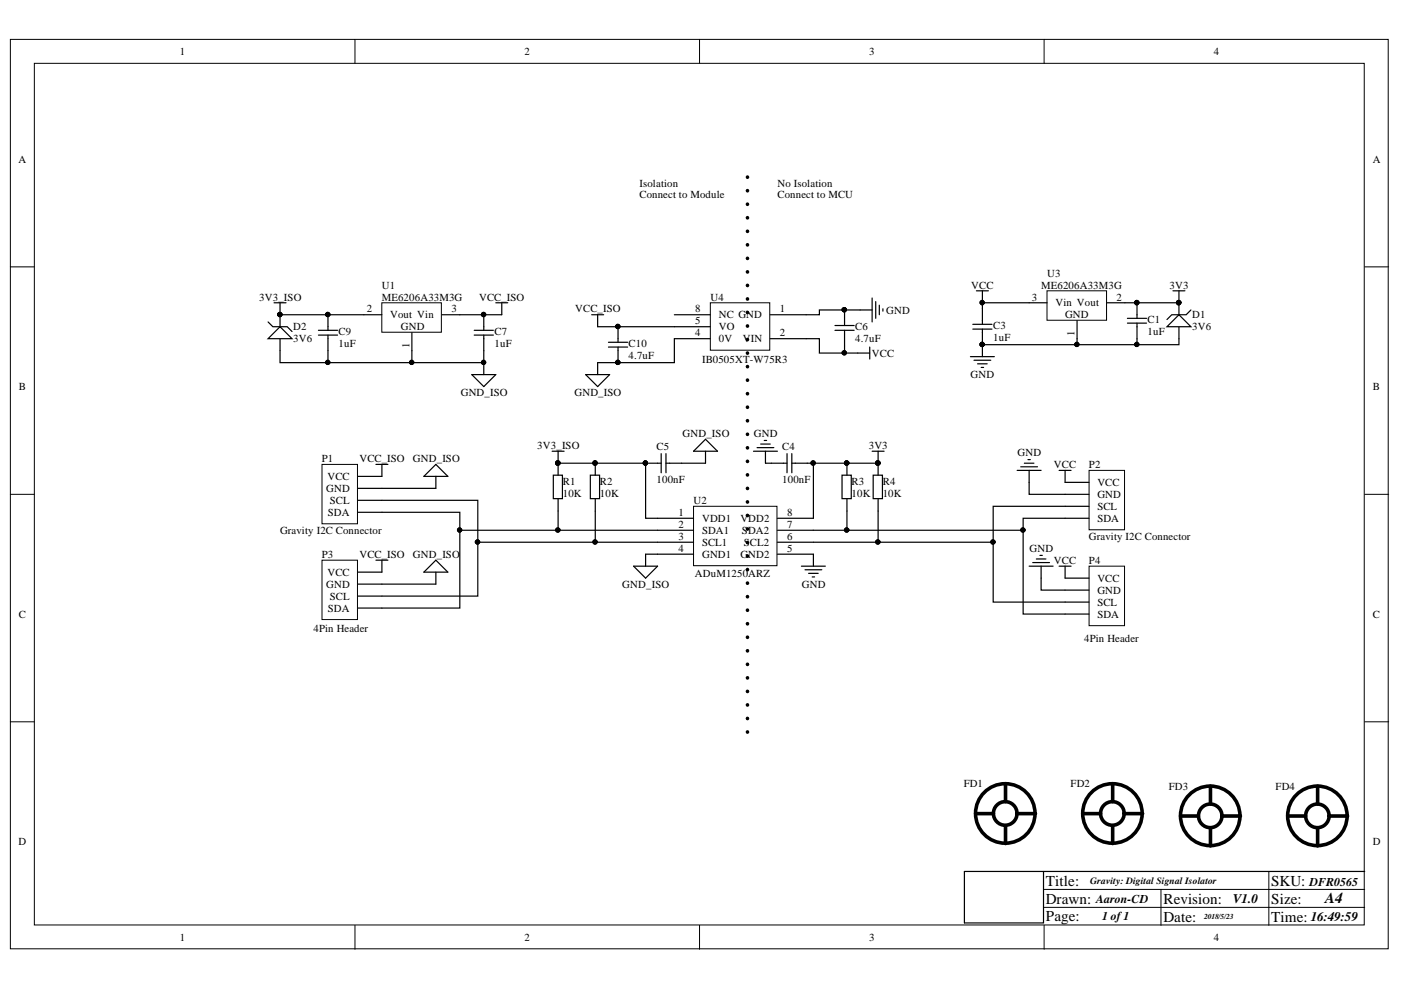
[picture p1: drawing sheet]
<svg xmlns="http://www.w3.org/2000/svg" width="297mm" height="210mm" viewBox="0 0 297 210" stroke-linecap="round" stroke-linejoin="round" font-family="sans-serif">
<g fill="#fff" stroke="#000" stroke-width=".21">
<path d="M2.2 8.4h292.1v192.8h-292.1z"/>
<path d="M7.3 13.4h281.9v182.7h-281.9z"/>
</g>
<g fill="none" stroke="#000" stroke-width=".21">
<path d="M75.3 8.4v5M148.3 8.4v5M221.4 8.4v5M2.2 56.6h5.1M289.3 56.6h5.1M2.2 104.8h5.1M289.3 104.8h5.1M2.2 153h5.1M289.3 153h5.1M75.3 196.2v5.1M148.3 196.2v5.1M221.2 192.4h68.1"/>
<path d="M221.2 188.6h68.1M221.4 196.2v5.1M246.1 188.6v7.6M269 184.8v11.4"/>
</g>
<path d="M221.2 184.8v10.9h-16.7v-10.9h84.8" fill="none" stroke="#000" stroke-width=".25"/>
<path d="M147 107.3h17.7v12.6h-17.7z" fill="#fff" stroke="#000" stroke-width=".21"/>
<g fill="none" stroke="#000" stroke-width=".25">
<path d="M118.3 98.2v2.5M126.2 98.2v2.5M136.9 98.2h3.3M140.2 96.2v4M141.2 98.2h3.3M141.2 96.2v4M179.6 98.2v2.5M184.9 95.7h2.5M186.2 95.7v5M117.3 100.7h1.9v5h-1.9zM118.3 105.8v2.6M125.2 100.7h1.9v5h-1.9z"/>
<path d="M126.2 105.8v2.6M139.4 109.9h7.6M139.4 112.4h7.6M139.4 115h7.6M139.4 117.5h7.6M164.8 109.9h7.7M164.8 112.4h7.7M164.8 115h7.7M164.8 117.5h7.7M178.5 100.7h2v5h-2zM179.6 105.8v2.6M185.1 100.7h2v5h-2z"/>
<path d="M186.2 105.8v2.6"/>
</g>
<g fill="#000" stroke="#000" stroke-width=".21">
<circle cx="118.3" cy="98.2" r=".47"/>
<circle cx="126.1" cy="98.2" r=".46"/>
<circle cx="136.8" cy="98.2" r=".46"/>
<circle cx="179.5" cy="98.2" r=".47"/>
<circle cx="186.1" cy="98.2" r=".47"/>
</g>
<path d="M150.6 64.2h12.6v10h-12.6z" fill="#fff" stroke="#000" stroke-width=".21"/>
<g fill="none" stroke="#000" stroke-width=".25">
<path d="M125.4 66.7h2.6M126.7 66.7v2.6M129 73.6h4.1M129 72.6h4.1M131 69.3v3.3M131 73.6v3.3M143 66.7h7.6M143 71.8h7.6M143 69.3h7.6M163.3 66.7h7.6M163.3 71.8h7.6M177 69h4.1"/>
<path d="M177 70h4.1M179.1 65.7v3.3M179.1 70v3.3"/>
</g>
<g fill="#000" stroke="#000" stroke-width=".21">
<circle cx="131" cy="69.2" r=".46"/>
<circle cx="131" cy="76.8" r=".46"/>
<circle cx="179" cy="65.7" r=".46"/>
</g>
<path d="M230.9 99.7h7.5v12.6h-7.5z" fill="#fff" stroke="#000" stroke-width=".21"/>
<path d="M225.8 109.9h5.1M225.8 107.3h5.1M225.8 104.8h5.1M225.8 102.3h5.1" fill="none" stroke="#000" stroke-width=".25"/>
<path d="M68.3 98.5h7.5v12.6h-7.5z" fill="#fff" stroke="#000" stroke-width=".21"/>
<g fill="none" stroke="#000" stroke-width=".25">
<path d="M206.3 68.8h4M206.3 69.8h4M208.3 65.5v3.3M208.3 69.8v3.3M239 67.5h4.1M239 68.5h4.1M241.1 64.2v3.3M241.1 68.5v3.3M250 64.2v2.5M250 69.3v2.5M224.5 99.7h2.6M225.8 99.7v2.6"/>
<path d="M75.9 108.6h5.1M75.9 106.1h5.1M75.9 103.5h5.1M75.9 101h5.1"/>
</g>
<g fill="#000" stroke="#000" stroke-width=".21">
<circle cx="208.2" cy="73" r=".46"/>
<circle cx="241" cy="64.2" r=".46"/>
<circle cx="249.9" cy="64.2" r=".47"/>
</g>
<path d="M247.4 69.3l2.6-2.6 2.5 2.6z" fill="#fff"/>
<path d="M247.4 69.3l2.6-2.6 2.5 2.6zM252.5 65.7l-1 1h-3.1l-1 1" fill="none" stroke="#000" stroke-width=".25"/>
<circle cx="249.9" cy="64.2" r=".47" fill="#000" stroke="#000" stroke-width=".21"/>
<path d="M68.3 118.8h7.5v12.6h-7.5z" fill="#fff" stroke="#000" stroke-width=".21"/>
<path d="M75.9 128.9h5.1M75.9 126.4h5.1M75.9 123.8h5.1M75.9 121.3h5.1" fill="none" stroke="#000" stroke-width=".25"/>
<path d="M230.9 120h7.5v12.7h-7.5z" fill="#fff" stroke="#000" stroke-width=".21"/>
<g fill="none" stroke="#000" stroke-width=".25">
<path d="M59.4 66.7v2.6M59.4 71.8v2.5M67.5 70h4.1M67.5 71h4.1M69.5 66.7v3.3M69.5 71v3.3M100.5 70h4.1M100.5 71h4.1M102.6 66.7v3.3M102.6 71v3.3M225.8 130.2h5.1M225.8 127.7h5.1"/>
<path d="M225.8 125.1h5.1M225.8 122.6h5.1"/>
</g>
<g fill="#000" stroke="#000" stroke-width=".21">
<circle cx="59.3" cy="66.7" r=".46"/>
<circle cx="69.5" cy="66.7" r=".46"/>
<circle cx="102.5" cy="66.7" r=".46"/>
</g>
<path d="M56.8 71.8l2.6-2.5 2.5 2.5z" fill="#fff"/>
<g fill="none" stroke="#000" stroke-width=".25">
<path d="M56.8 71.8l2.6-2.5 2.5 2.5zM56.8 68.3l1 1h3.1l1 1M124.2 79.4h5.1l-2.6 2.6zM126.7 76.9v2.5M181.9 74.9h2.5M182.4 65.7h2.5M184.4 73.6v2.5M184.9 63.2v5.1M185.7 63.9v3.6M186.4 64.7v2M187.2 65.5v.5M205.7 75.6h5.1"/>
<path d="M206.5 76.4h3.6M207 61.7h2.6M207.3 77.1h2M208 77.9h.5M208.3 61.7v2.5M208.3 73.1v2.5M163.6 98.2h3.3M166.9 96.2v4M167.9 98.2h3.3M167.9 96.2v4M215.7 99.7h5M216.4 99h3.6"/>
<path d="M217.2 98.2h2M217.9 97.4h.5M218.2 99.7v2.6M172.5 117.5v2.5M219 119.3h3.5M219.7 118.5h2.1M220.5 117.8h.5M169.9 120h5.1M170.7 120.8h3.5M171.4 121.6h2.1M172.2 122.3h.5M218.2 120h5.1"/>
<path d="M220.7 120v2.6M224.5 120h2.6M225.8 120v2.6"/>
</g>
<g fill="#000" stroke="#000" stroke-width=".21">
<circle cx="59.3" cy="66.7" r=".46"/>
<circle cx="208.2" cy="64.2" r=".46"/>
<circle cx="208.2" cy="73" r=".46"/>
</g>
<g fill="none" stroke="#000" stroke-width=".76">
<path d="M206.8 172.5h3.8M213.2 166.2v3.8M213.2 175v3.9M215.7 172.5h3.8M229.6 172.5h3.8M235.9 166.2v3.8M235.9 175v3.9M238.4 172.5h3.9M250.3 173h3.8M256.6 166.7v3.8M256.6 175.6v3.8M259.2 173h3.8"/>
<path d="M273 173h3.8M279.4 166.7v3.8M279.4 175.6v3.8M281.9 173h3.8"/>
<circle cx="213.1" cy="172.5" r="2.5"/>
<circle cx="213.1" cy="172.5" r="6.3"/>
<circle cx="235.8" cy="172.5" r="2.5"/>
<circle cx="235.9" cy="172.5" r="6.3"/>
<circle cx="256.6" cy="173" r="2.5"/>
<circle cx="256.6" cy="173" r="6.3"/>
<circle cx="279.3" cy="173" r="2.5"/>
<circle cx="279.3" cy="173" r="6.3"/>
</g>
<path d="M158.5 37.5v118.1" fill="none" stroke="#000" stroke-width=".76" stroke-dasharray="0 2.8"/>
<path d="M222 61.7h12.6v6.2h-12.6z" fill="#fff" stroke="#000" stroke-width=".21"/>
<path d="M218.2 64.2h3.8M228.4 68v3.8M234.7 64.2h3.8M248.7 61.7h2.5M250 61.7v2.5" fill="none" stroke="#000" stroke-width=".25"/>
<circle cx="249.9" cy="64.2" r=".47" fill="#000" stroke="#000" stroke-width=".21"/>
<path d="M80.9 64.2h12.7v6.2h-12.7z" fill="#fff" stroke="#000" stroke-width=".21"/>
<g fill="none" stroke="#000" stroke-width=".25">
<path d="M58.1 64.2h2.5M59.4 64.2v2.5h21.6M59.4 74.3v2.6h10.1M69.5 74.3v2.6h17.8M87.3 70.5v6.4h15.3v-2.6M100 79.4h5.1l-2.5 2.6zM102.6 76.9v2.5M105.1 64.2h2.6M106.4 64.2v2.5h-12.7M126.7 69.3h16.3M143 71.8v5.1h-16.3M170.9 71.8h2.8v3.1h5.4v-1.6"/>
<path d="M179.1 74.9h2.8M182.4 65.7h-8.7v1h-2.8M218.2 64.2h-9.9v1.3M228.4 71.8v1.3h-20.1M238.5 64.2h11.5M241.1 71.8v1.3M250 71.8v1.3h-21.6M79.7 98.5h2.5M81 98.5v2.5M117.1 95.7h2.5M118.3 95.7v2.5h18.6v11.7h2.5M147 95.7l2.6-2.6 2.5 2.6z"/>
<path d="M149.6 95.7v2.5h-5.1M159.7 95.7h5.1M160.5 94.9h3.6M161.3 94.1h2M162 93.4h.5M162.3 95.7v2.5h1.3M171.2 98.2h1.3M186.2 98.2h-13.7v11.7M79.7 118.8h2.5M81 106.1h20.3v8.9h24.9M81 108.6h16.5v3.8h20.8M81 118.8v2.5"/>
<path d="M89.9 101l2.5-2.5 2.6 2.5zM92.4 101v2.5h-11.4M97.5 112.4v16.5h-16.5M101.3 115v11.4h-20.3M118.3 108.4v4h21.1M126.2 108.4v6.6h13.2M139.4 117.5h-2.5v2.5M179.6 108.4v4h-7.1M179.6 112.4h37.3v17.8h8.9M186.2 108.4v6.6h-13.7M210.6 115v12.7h15.2M218.2 102.3v2.5h7.6"/>
<path d="M225.8 107.3h-15.2v7.7h-24.4M225.8 109.9h-8.9v2.5M89.9 121.3l2.5-2.5 2.6 2.5zM92.4 121.3v2.5h-11.4M134.3 120h5.1l-2.5 2.6zM220.7 122.6v2.5h5.1"/>
</g>
<g fill="#000" stroke="#000" stroke-width=".21">
<circle cx="59.3" cy="66.7" r=".46"/>
<circle cx="69.5" cy="66.7" r=".46"/>
<circle cx="69.5" cy="76.8" r=".46"/>
<circle cx="87.3" cy="76.8" r=".46"/>
<circle cx="102.5" cy="66.7" r=".46"/>
<circle cx="102.5" cy="76.8" r=".46"/>
<circle cx="131" cy="69.2" r=".46"/>
<circle cx="131" cy="76.8" r=".46"/>
<circle cx="179" cy="74.8" r=".46"/>
<circle cx="179" cy="65.7" r=".46"/>
<circle cx="208.2" cy="64.2" r=".46"/>
<circle cx="208.2" cy="73" r=".46"/>
<circle cx="228.3" cy="73" r=".46"/>
<circle cx="241" cy="64.2" r=".46"/>
<circle cx="241" cy="73" r=".46"/>
<circle cx="249.9" cy="64.2" r=".47"/>
<circle cx="118.3" cy="98.2" r=".47"/>
<circle cx="126.1" cy="98.2" r=".46"/>
<circle cx="136.8" cy="98.2" r=".46"/>
<circle cx="172.4" cy="98.2" r=".47"/>
<circle cx="179.5" cy="98.2" r=".47"/>
<circle cx="186.1" cy="98.2" r=".47"/>
<circle cx="97.4" cy="112.4" r=".46"/>
<circle cx="101.2" cy="114.9" r=".46"/>
<circle cx="118.3" cy="112.4" r=".46"/>
<circle cx="126.2" cy="114.9" r=".46"/>
<circle cx="179.5" cy="112.4" r=".46"/>
<circle cx="186.1" cy="114.9" r=".46"/>
<circle cx="210.5" cy="114.9" r=".46"/>
<circle cx="216.9" cy="112.4" r=".46"/>
</g>
<g font-size="3.2">
<text x="221.7" y="187.9">Title:</text>
<text x="221.7" y="191.7">Drawn:</text>
<text x="246.7" y="191.7">Revision:</text>
<text x="269.5" y="187.9">SKU:</text>
<text x="269.5" y="191.7">Size:</text>
<text x="280.9" y="191.5">A4</text>
<text x="221.7" y="195.3">Page:</text>
<text x="246.7" y="195.5">Date:</text>
<text x="269.5" y="195.5">Time:</text>
</g>
<g font-size="2.8">
<text x="261.4" y="191.6">V1.0</text>
<text x="277.9" y="195.2">16:49:59</text>
</g>
<g font-size="2.5">
<text x="232.4" y="191.6">Aaron-CD</text>
<text x="277.6" y="187.8">DFR0565</text>
<text x="233.7" y="195.1">1 of1</text>
</g>
<g font-size="2.3">
<text x="38.1" y="11.7">1</text>
<text x="111.2" y="11.7">2</text>
<text x="184.3" y="11.7">3</text>
<text x="257.4" y="11.7">4</text>
<text x="3.9" y="34.5">A</text>
<text x="291.1" y="34.5">A</text>
<text x="135.6" y="39.5">Isolation</text>
<text x="164.8" y="39.5">No Isolation</text>
<text x="135.6" y="42.1">Connect to Module</text>
<text x="164.8" y="42.1">Connect to MCU</text>
<text x="222" y="58.6">U3</text>
<text x="55" y="63.7">3V3_ISO</text>
<text x="80.9" y="63.7">ME6206A33M3G</text>
<text x="80.9" y="61.2">U1</text>
<text x="101.6" y="63.7">VCC_ISO</text>
<text x="150.6" y="63.7">U4</text>
<text x="205.9" y="61.2">VCC</text>
<text x="218.8" y="63.7">3</text>
<text x="220.7" y="61.2">ME6206A33M3G</text>
<text x="223.8" y="65">Vin Vout</text>
<text x="236.7" y="63.7">2</text>
<text x="248" y="61.2">3V3</text>
<text x="62.2" y="70.1">D2</text>
<text x="71.8" y="71.1">C9</text>
<text x="77.8" y="66.2">2</text>
<text x="82.7" y="67.5">Vout Vin</text>
<text x="85" y="70.1">GND</text>
<text x="95.7" y="66.2">3</text>
<text x="104.9" y="71.1">C7</text>
<text x="122" y="66.2">VCC_ISO</text>
<text x="147.4" y="71.3">4</text>
<text x="147.4" y="68.8">5</text>
<text x="147.4" y="66.2">8</text>
<text x="152.4" y="70.1">VO</text>
<text x="152.4" y="67.5">NC GND</text>
<text x="165.3" y="66.2">1</text>
<text x="165.3" y="71.3">2</text>
<text x="181.3" y="70.1">C6</text>
<text x="187.9" y="66.5">GND</text>
<text x="210.6" y="69.8">C3</text>
<text x="225.8" y="67.5">GND</text>
<text x="227.8" y="71.1" transform="rotate(-90 227.8 71.1)">1</text>
<text x="243.3" y="71.1">1uF</text>
<text x="243.3" y="68.5">C1</text>
<text x="252.8" y="70.1">3V6</text>
<text x="252.8" y="67.5">D1</text>
<text x="62.2" y="72.6">3V6</text>
<text x="71.8" y="73.6">1uF</text>
<text x="86.9" y="73.7" transform="rotate(-90 86.9 73.7)">1</text>
<text x="104.9" y="73.6">1uF</text>
<text x="133.3" y="76.1">4.7uF</text>
<text x="133.3" y="73.6">C10</text>
<text x="148.8" y="76.9">IB0505XT</text>
<text x="152.4" y="72.6">0V</text>
<text x="157.5" y="72.6">V</text>
<text x="159" y="76.9">-W75R3</text>
<text x="159.2" y="72.6">IN</text>
<text x="181.3" y="72.6">4.7uF</text>
<text x="184.9" y="75.6">VCC</text>
<text x="210.6" y="72.3">1uF</text>
<text x="4" y="82.7">B</text>
<text x="97.7" y="84">GND_ISO</text>
<text x="121.8" y="84">GND_ISO</text>
<text x="205.8" y="80.2">GND</text>
<text x="291.1" y="82.7">B</text>
<text x="113.9" y="95.1">3V3_ISO</text>
<text x="139.2" y="95.4">C5</text>
<text x="144.7" y="92.6">GND_ISO</text>
<text x="159.8" y="92.6">GND</text>
<text x="165.8" y="95.4">C4</text>
<text x="184.2" y="95.1">3V3</text>
<text x="68.2" y="97.9">P1</text>
<text x="69.4" y="101.7">VCC</text>
<text x="76.2" y="97.9">VCC_ISO</text>
<text x="87.5" y="97.9">GND_ISO</text>
<text x="215.7" y="96.7">GND</text>
<text x="223.4" y="99.2">VCC</text>
<text x="230.9" y="99.2">P2</text>
<text x="69.2" y="104.4">GND</text>
<text x="69.9" y="106.9">SCL</text>
<text x="119.3" y="105.4">10K</text>
<text x="119.3" y="102.7">R1</text>
<text x="127.2" y="105.4">10K</text>
<text x="127.2" y="102.7">R2</text>
<text x="139.2" y="102.5">100nF</text>
<text x="147.1" y="106.9">U2</text>
<text x="165.8" y="102.5">100nF</text>
<text x="180.6" y="105.4">10K</text>
<text x="180.6" y="102.7">R3</text>
<text x="187.2" y="105.4">10K</text>
<text x="187.2" y="102.7">R4</text>
<text x="232.7" y="105.6">GND</text>
<text x="232.7" y="103">VCC</text>
<text x="59.4" y="113.2">Gravity I2C Connector</text>
<text x="69.5" y="109.4">SDA</text>
<text x="143.9" y="109.4">1</text>
<text x="143.9" y="112">2</text>
<text x="148.8" y="110.7">VDD1</text>
<text x="148.8" y="113.2">SDA1</text>
<text x="157" y="110.7">V</text>
<text x="157.3" y="113.2">SDA2</text>
<text x="158.7" y="110.7">DD2</text>
<text x="166.9" y="112">7</text>
<text x="166.9" y="109.4">8</text>
<text x="232.7" y="110.7">SDA</text>
<text x="232.7" y="108.2">SCL</text>
<text x="68.2" y="118.3">P3</text>
<text x="76.2" y="118.3">VCC_ISO</text>
<text x="87.5" y="118.3">GND_ISO</text>
<text x="143.9" y="114.5">3</text>
<text x="143.9" y="117">4</text>
<text x="148.8" y="115.8">SCL1</text>
<text x="148.8" y="118.3">GND1</text>
<text x="157" y="118.3">G</text>
<text x="157.7" y="115.8">SCL2</text>
<text x="158.7" y="118.3">ND2</text>
<text x="166.9" y="117">5</text>
<text x="166.9" y="114.5">6</text>
<text x="218.3" y="117">GND</text>
<text x="223.4" y="119.6">VCC</text>
<text x="230.9" y="114.5">Gravity I2C Connector</text>
<text x="230.9" y="119.6">P4</text>
<text x="69.2" y="124.6">GND</text>
<text x="69.4" y="122.1">VCC</text>
<text x="131.9" y="124.6">GND_ISO</text>
<text x="147.3" y="122.4">ADuM1250</text>
<text x="158.6" y="122.4">ARZ</text>
<text x="170" y="124.6">GND</text>
<text x="232.7" y="125.9">GND</text>
<text x="232.7" y="123.4">VCC</text>
<text x="4" y="131">C</text>
<text x="69.5" y="129.7">SDA</text>
<text x="69.9" y="127.2">SCL</text>
<text x="232.7" y="131">SDA</text>
<text x="232.7" y="128.4">SCL</text>
<text x="291.1" y="131">C</text>
<text x="66.5" y="134">4Pin Header</text>
<text x="229.9" y="136">4Pin Header</text>
<text x="204.3" y="167">FD1</text>
<text x="227" y="167">FD2</text>
<text x="247.8" y="167.5">FD3</text>
<text x="270.5" y="167.5">FD4</text>
<text x="3.9" y="179.2">D</text>
<text x="291.1" y="179.2">D</text>
<text x="38.1" y="199.5">1</text>
<text x="111.2" y="199.5">2</text>
<text x="184.3" y="199.5">3</text>
<text x="257.4" y="199.5">4</text>
</g>
<text font-size="2" x="231.1" y="187.3">Gravity: Digital Signal Isolator</text>
<text font-size="1.6" x="255.3" y="194.8">2018/5/23</text>
</svg>
